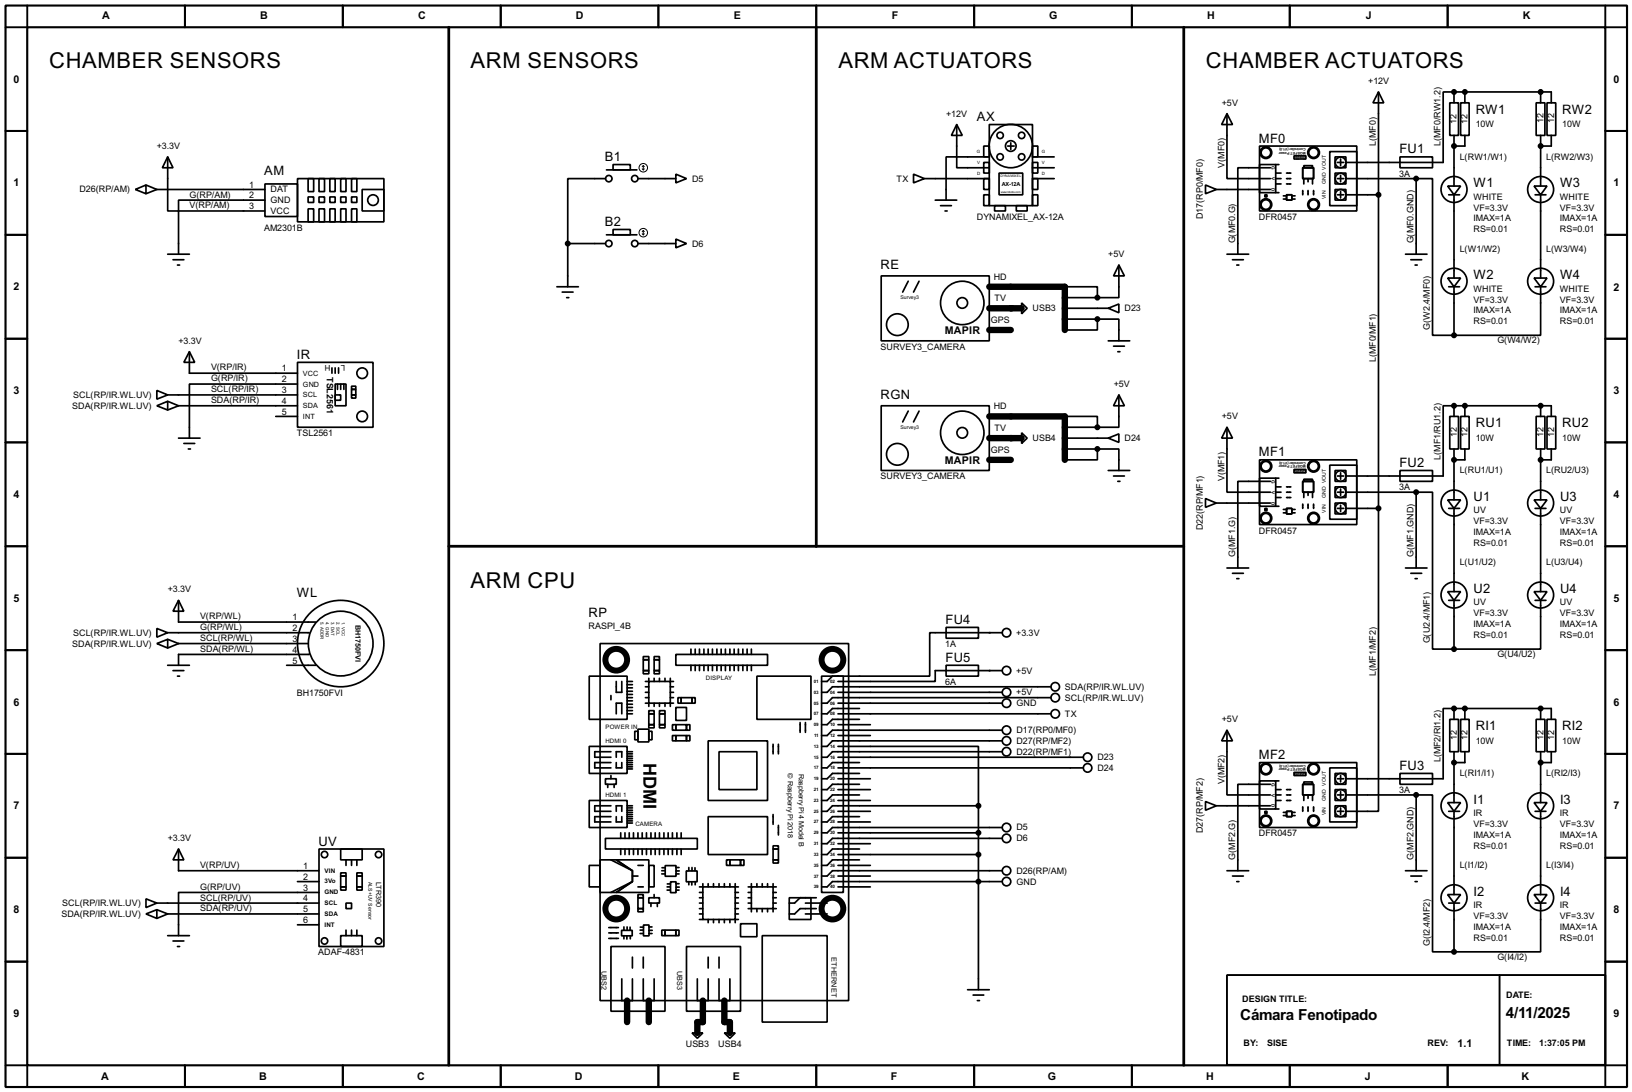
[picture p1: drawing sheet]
<svg xmlns="http://www.w3.org/2000/svg" width="383mm" height="256mm" viewBox="0 0 383 256" stroke-linecap="round" stroke-linejoin="round" font-family="sans-serif">
<path d="M1.3 1.3h381v254h-381zM6.4 6.4h370.8v243.8h-370.8z" fill="none" stroke="#000" stroke-width=".5"/>
<g fill="none" stroke="#000" stroke-width=".45">
<path d="M6.4 1.3v5.1h-5.1M43.5 1.3v5.1M80.6 1.3v5.1M117.7 1.3v5.1M154.7 1.3v5.1M191.8 1.3v5.1M228.9 1.3v5.1M266 1.3v5.1M303.1 1.3v5.1M340.2 1.3v5.1M377.2 1.3v5.1h5.1M1.3 30.8h5.1"/>
<path d="M377.2 30.8h5.1M1.3 55.2h5.1M377.2 55.2h5.1M1.3 79.6h5.1M377.2 79.6h5.1M1.3 103.9h5.1M377.2 103.9h5.1M1.3 128.3h5.1M377.2 128.3h5.1M1.3 152.7h5.1M377.2 152.7h5.1M1.3 177.1h5.1"/>
<path d="M377.2 177.1h5.1M1.3 201.5h5.1M377.2 201.5h5.1M1.3 225.9h5.1M288.3 229h88.9v21.1h-88.9zM352.4 229v21.1M377.2 225.9h5.1M1.3 250.2h5.1v5.1M43.5 250.2v5.1M80.6 250.2v5.1M117.7 250.2v5.1M154.7 250.2v5.1"/>
<path d="M191.8 250.2v5.1M228.9 250.2v5.1M266 250.2v5.1M303.1 250.2v5.1M340.2 250.2v5.1M382.3 250.2h-5.1v5.1"/>
</g>
<g fill="#000">
<circle cx="341.7" cy="34.3" r=".2"/>
<circle cx="341.7" cy="21.6" r=".2"/>
<circle cx="344.2" cy="21.6" r=".2"/>
<circle cx="362" cy="21.6" r=".2"/>
<circle cx="362" cy="34.3" r=".2"/>
<circle cx="237.5" cy="72.4" r=".75"/>
<circle cx="341.7" cy="95.3" r=".2"/>
<circle cx="344.2" cy="95.3" r=".2"/>
<circle cx="362" cy="95.3" r=".2"/>
<circle cx="237.5" cy="102.9" r=".75"/>
<circle cx="341.7" cy="108" r=".2"/>
<circle cx="362" cy="108" r=".2"/>
<circle cx="232.5" cy="157.5" r=".2"/>
<circle cx="232.5" cy="148.6" r=".2"/>
<circle cx="341.7" cy="166.4" r=".2"/>
<circle cx="341.7" cy="179.1" r=".2"/>
<circle cx="344.2" cy="166.4" r=".2"/>
<circle cx="362" cy="166.4" r=".2"/>
<circle cx="362" cy="179.1" r=".2"/>
</g>
<path d="M232.5 67.4h17.7v10.1M232.5 72.4h7.6M232.5 77.5h5M232.5 97.8h17.7v10.2M232.5 102.9h7.6M232.5 108h5M147.4 235v5.1M152.5 235v5.1M165.2 235v5.1h-1.3v2.5M170.2 235v5.1h1.3v2.5" fill="none" stroke="#000" stroke-width="1.5"/>
<g fill="none" stroke="#000" stroke-width=".4">
<path d="M39.4 36.9l1.3 2.5h-2.5zM39.4 36.9v12.7h22.9M142.5 39.9h7.2M144.1 38.7h4v1.2h-4zM224.8 29.3l1.3 2.5h-2.5zM224.8 29.3v10.1h7.7M231.2 34.3h1.3v2.6h-1.3zM231.2 38.2h1.3v2.5h-1.3zM232.5 29.3h10.1v19h-10.1zM232.5 36.9h-10.2v10.1M236.8 34.3h1.5M237.5 33.6v1.5"/>
<path d="M242.6 34.3h1.3v2.6h-1.3zM242.6 38.2h1.3v2.5h-1.3zM242.6 36.9h5.1M242.6 39.4h5.1M288.3 26.7l1.3 2.6h-2.5zM288.3 26.7v15.3h10.2M296 34.3h22.8v15.3h-22.8zM296 38.7h3.8v6.6h-3.8zM298.5 39.4h-7.6v20.3M299.8 38.7h.7M304.1 36.6h2.8v.8h-2.8zM306.1 39.4h2.6v2.6h-2.6z"/>
<path d="M306.4 38.9h2v.5h-2zM312.5 35.6h6.3v12.7h-6.3zM313.7 36.9h2.6v2.5h-2.6zM314.3 38.2h1.5M315 37.4v1.5M323.9 21.6l1.3 2.6h-2.6zM323.9 21.6v97.8M329 36.9h7.6v2.5h-7.6zM340.7 24.2h2v7.6h-2zM341.7 21.6h-2.6v16.6h-22.8M341.7 21.6v2.6M341.7 31.8v11.9"/>
<path d="M341.7 21.6h22.8v2.6M343.2 24.2h2v7.6h-2zM344.2 31.8v2.5h-2.5M344.2 21.6v2.6M361 24.2h2v7.6h-2zM362 21.6v2.6M362 31.8v11.9M363.5 24.2h2.1v7.6h-2.1zM364.5 31.8v2.5h-2.5M31.8 44.5l2.5-1v2zM34.3 43.5l2.6 1M36.9 44.5h25.4"/>
<path d="M36.9 44.5l-2.6 1M39.4 59.7h5.1M62.3 43.2h7.6v7.7h-7.6zM62.3 47h-20.3v12.7M69.9 42h20.3v10.1h-20.3zM72.4 46.3h1.3v1.3h-1.3zM72.4 49.1h1.3v3h-1.3zM72.4 42h1.3v3h-1.3zM75 46.3h1.3v1.3h-1.3zM75 49.1h1.3v3h-1.3zM75 42h1.3v3h-1.3zM77.5 46.3h1.3v1.3h-1.3z"/>
<path d="M77.5 49.1h1.3v3h-1.3zM77.5 42h1.3v3h-1.3zM80.1 46.3h1.2v1.3h-1.2zM80.1 49.1h1.2v3h-1.2zM80.1 42h1.2v3h-1.2zM82.6 46.3h1.3v1.3h-1.3zM82.6 49.1h1.3v3h-1.3zM82.6 42h1.3v3h-1.3zM85.1 44.5h5.1v5.1h-5.1zM133.4 57.2h8.9M133.4 57.2v10.2M142.3 42h-8.9v15.2"/>
<path d="M142.5 55.2h7.2M144.1 53.9h4v1.3h-4zM149.9 42h8.9M149.9 57.2h8.9M158.8 40.9l2.5 1.1-2.5 1zM158.8 56.2l2.5 1-2.5 1zM214.7 40.9l2.5 1.1-2.5 1zM217.2 42h15.3M219.8 47h5M221 48.3h2.6M222.1 49.6h.5M231.2 42h1.3v2.5h-1.3z"/>
<path d="M231.2 45.8h1.3v2.5h-1.3zM233.7 48.3h2.6v1.3h-2.6zM234.8 40.7h5.5v5.1h-5.5zM238.8 48.3h2.6v1.3h-2.6zM242.6 42h1.3v2.5h-1.3zM242.6 45.8h1.3v2.5h-1.3zM242.6 42h5.1M283.3 43.5l2.5 1-2.5 1zM285.8 44.5h12.7M288.3 59.7h5.1M297.2 45.8h.5v.5h-.5zM299.8 42h1.2"/>
<path d="M299.8 40.7h1.2M299.8 43.2h1.2M299.8 45.3h.7M301.6 46h.7M301.6 46.8h.7M302.3 45.8h1.3v1.2h-1.3zM302.3 42h1M302.3 40.7h1M302.3 43.2h1M303.6 46h.7M303.6 46.8h.7M306.1 44.8v1"/>
<path d="M306.4 42v1.2M307.4 42v.7M307.4 44.8v1M308.4 42v1.2M308.7 44.8v1M313.7 40.7h2.6v2.5h-2.6zM313.7 44.5h2.6v2.5h-2.6zM314.3 42h1.5M314.3 45.8h1.5M315 41.2v1.5M315 45v1.5M316.3 42h16.5"/>
<path d="M316.3 45.8h7.6M330.3 59.7h5M332.8 42h3.8v36.8h5.1M332.8 42v17.7M340.2 43.7h3l-1.5 2.1zM340.4 45.8h2.6M341.7 45.8v19.5M360.5 43.7h3l-1.5 2.1zM360.7 45.8h2.6M362 45.8v19.5M40.7 61h2.5M41.7 62.3h.5"/>
<path d="M130.9 67.4h5M132.1 68.6h2.6M133.2 69.9h.5M207.1 64.8h25.4v15.3h-25.4zM213.4 66.1l-1.3 2.5M216 66.1l-1.3 2.5M240.1 71.2l1.3 1.2-1.3 1.3zM250.2 67.4h7.7v2.5M250.2 72.4h10.2M250.2 75h7.7M250.2 69.9h7.7M257.9 75v2.5h-7.7"/>
<path d="M257.9 75h5v5.1M260.4 72.4l2.5-1v2.1zM262.9 62.3l1.3 2.5h-2.5zM262.9 62.3v7.6h-5M289.6 61h2.6M290.6 62.3h.5M331.5 61h2.6M332.5 62.3h.5M340.2 65.3h3l-1.5 2.1zM340.4 67.4h2.6M341.7 67.4v11.4M360.5 65.3h3l-1.5 2.1z"/>
<path d="M360.7 67.4h2.6M362 67.4v11.4h-20.3M36.9 95.3l2.5-1v2zM36.9 91.7l2.5 1.1-2.5 1zM39.4 92.8h30.5M39.4 94.3l2.6 1M42 95.3h27.9M42 95.3l-2.6 1M44.5 82.6l1.3 2.5h-2.6zM44.5 82.6v5.1h25.4M64.8 97.8h5.1M69.9 85.1h17.8v15.3h-17.8z"/>
<path d="M69.9 90.2h-25.4v12.7M78 86.4v1.3M78.8 90.2h2.5v5.1h-2.5zM78.8 92.8h1.3v1.2h-1.3zM78.8 86.4v1.3M79.3 90.2v1.3M79.6 86.4v1.3M80.1 90.2v1.3M80.8 90.2v1.3M82.6 92.8h1v.7h-1zM82.6 90.7h1v.8h-1zM82.6 91.5h1v1.3h-1z"/>
<path d="M207.1 95.3h25.4v15.2h-25.4zM213.4 96.6l-1.3 2.5M216 96.6l-1.3 2.5M250.2 97.8h7.7v2.6M260.4 80.1h5.1M261.7 81.3h2.5M262.7 82.6h.5M262.9 92.8l1.3 2.5h-2.5zM262.9 92.8v7.6h-5M340.7 97.8h2v7.7h-2zM341.7 95.3h-2.6v16.5h-22.8M341.7 95.3v2.5"/>
<path d="M341.7 95.3h22.8v2.5M343.2 97.8h2v7.7h-2zM344.2 95.3v2.5M361 97.8h2v7.7h-2zM362 95.3v2.5M363.5 97.8h2.1v7.7h-2.1zM42 102.9h5M43.2 104.2h2.6M44.3 105.5h.5M240.1 101.7l1.3 1.2-1.3 1.3zM250.2 105.5h7.7M250.2 100.4h7.7"/>
<path d="M250.2 102.9h10.2M257.9 105.5v2.5h-7.7M257.9 105.5h5v5M260.4 102.9l2.5-1v2zM260.4 110.5h5.1M261.7 111.8h2.5M262.7 113.1h.5M283.3 117.1l2.5 1.1-2.5 1zM285.8 118.2h12.7M288.3 100.4l1.3 2.5h-2.5zM288.3 100.4v15.2h10.2M296 108h22.8v15.2h-22.8z"/>
<path d="M296 112.3h3.8v6.6h-3.8zM297.2 119.4h.5v.5h-.5zM298.5 113.1h-7.6v20.3M299.8 115.6h1.2M299.8 114.4h1.2M299.8 116.9h1.2M299.8 112.3h.7M299.8 118.9h.7M301.6 119.7h.7M302.3 119.4h1.3v1.3h-1.3zM302.3 115.6h1M302.3 114.4h1"/>
<path d="M302.3 116.9h1M303.6 119.7h.7M304.1 110.3h2.8v.8h-2.8zM306.1 113.1h2.6v2.5h-2.6zM306.1 118.4v1M306.4 112.6h2v.5h-2zM306.4 115.6v1.3M307.4 115.6v.8M307.4 118.4v1M308.4 115.6v1.3M308.7 118.4v1M312.5 109.3h6.3v12.7h-6.3z"/>
<path d="M313.7 114.4h2.6v2.5h-2.6zM313.7 118.2h2.6v2.5h-2.6zM313.7 110.5h2.6v2.6h-2.6zM314.3 115.6h1.5M314.3 111.8h1.5M314.3 119.4h1.5M315 111.1v1.5M315 114.9v1.5M315 118.7v1.5M316.3 115.6h16.5M316.3 119.4h7.6M323.9 119.4v71.2h-7.6"/>
<path d="M329 110.5h7.6v2.6h-7.6zM332.8 115.6h3.8v36.9h5.1M332.8 115.6v17.8M340.2 117.4h3l-1.5 2zM340.4 119.4h2.6M341.7 105.5v11.9M341.7 119.4v19.6M344.2 105.5v2.5h-2.5M360.5 117.4h3l-1.5 2zM360.7 119.4h2.6M362 105.5v11.9M362 119.4v19.6"/>
<path d="M364.5 105.5v2.5h-2.5M288.3 133.4h5.1M289.6 134.7h2.6M290.6 135.9h.5M301.6 120.5h.7M303.6 120.5h.7M330.3 133.4h5M331.5 134.7h2.6M332.5 135.9h.5M340.2 139h3l-1.5 2zM360.5 139h3l-1.5 2zM36.9 151.2l2.5-1v2z"/>
<path d="M36.9 147.6l2.5 1-2.5 1.1zM39.4 148.6h33.3M39.4 156.3h5.1M39.4 150.2l2.6 1M40.7 157.5h2.5M41.7 158.8h.5M42 141l1.2 2.6h-2.5zM42 151.2h30.4M42 141v5.1h32.2M42 151.2l-2.6 1M67.4 156.3h6.8M72.7 153.7h-30.7v2.6"/>
<path d="M138.5 158.8h8.9v10.2h-8.9zM141 151.2h58.4v83.8h-58.4zM151.2 155h1.3v2.5h-1.3zM151.2 154.2h1.3v.8h-1.3zM151.2 157.5h1.3v.8h-1.3zM152.5 159.3v.8h-.8M153.7 155h1.3v2.5h-1.3zM153.7 154.2h1.3v.8h-1.3zM153.7 157.5h1.3v.8h-1.3zM153.7 159.3v.8M155 159.3v.8M156.3 159.3v.8"/>
<path d="M157.5 159.3v.8h.8M158.8 153.7h21.6v2.6h-21.6zM162.4 152.5v1.2M162.4 156.3v1.2M163.4 152.5v1.2M163.4 156.3v1.2M164.4 152.5v1.2M164.4 156.3v1.2M165.4 152.5v1.2M165.4 156.3v1.2M166.4 152.5v1.2M166.4 156.3v1.2"/>
<path d="M167.4 152.5v1.2M167.4 156.3v1.2M168.5 152.5v1.2M168.5 156.3v1.2M169.5 152.5v1.2M169.5 156.3v1.2M170.5 152.5v1.2M170.5 156.3v1.2M171.5 152.5v1.2M171.5 156.3v1.2M172.5 152.5v1.2M172.5 156.3v1.2"/>
<path d="M173.5 152.5v1.2M173.5 156.3v1.2M174.6 152.5v1.2M174.6 156.3v1.2M175.6 152.5v1.2M175.6 156.3v1.2M176.6 152.5v1.2M176.6 156.3v1.2M177.9 158.8h12.7v10.2h-12.7zM193.1 158.8h5.1v50.8h-5.1zM222.3 147.4h7.6v2.5h-7.6zM222.3 156.3h7.6v2.5h-7.6z"/>
<path d="M235.5 148.6h-17v10.2h-22.9l-1.2 1.3h-1.3M235.5 157.5h-15.7v2.6h-22.9M340.4 141h2.6M341.7 141v11.5M360.7 141h2.6M362 141v11.5h-20.3M138.5 175.3h8.9v6.4h-8.9zM143.6 176.6h-3.8v1.3h3.8M143.6 179.1h-3.8v1.3h3.8M143.6 163.4v1M144.8 179.1v1.3h1.3v-1.3M144.8 177.9v-1.3h1.3v1.3"/>
<path d="M144.8 160.1v2.5h1.3v-2.5M144.8 167.7v-2.5h1.3v2.5M147.4 163.9h1.2M147.4 176.6h1.2M147.4 167.7h1.2M147.4 179.1h1.2M147.4 160.1h1.2M147.4 160.8h1.2M147.4 161.6h1.2M147.4 162.4h1.2M147.4 163.1h1.2M147.4 164.6h1.2"/>
<path d="M147.4 165.4h1.2M147.4 166.2h1.2M147.4 166.9h1.2M147.4 177.1h1.2M147.4 177.6h1.2M147.4 178.1h1.2M147.4 178.6h1.2M147.4 179.6h1.2M149.2 171.8h.7v2h-.7zM149.9 171.3h2.6v3h-2.6zM151.7 163.9h.8M151.7 161.3h.8"/>
<path d="M151.7 162.6h.8M151.7 165.2h.8v.7M152.5 171.8h.7v2h-.7zM152.5 160.1h5v5.1h-5zM152.5 167.7h1.2v2.5h-1.2zM152.5 166.9h1.2v.8h-1.2zM152.5 170.2h1.2v.8h-1.2zM153.7 165.2v.7M155 167.7h1.3v2.5h-1.3zM155 166.9h1.3v.8h-1.3zM155 170.2h1.3v.8h-1.3zM155 165.2v.7"/>
<path d="M156.3 165.2v.7M157.5 163.9h.8M157.5 161.3h.8M157.5 162.6h.8M158 170.2h.8v1.3h-.8zM158 172.8h.8v1.2h-.8zM158.3 165.2h-.8v.7M158.8 166.2h2.5v3h-2.5zM158.8 170.2h2.5v1.3h-2.5zM158.8 172.8h2.5v1.2h-2.5zM159.3 163.9h.8v1.3h-.8zM160.1 163.9h2.5v1.3h-2.5z"/>
<path d="M161.3 170.2h.8v1.3h-.8zM161.3 172.8h.8v1.2h-.8zM162.6 163.9h.8v1.3h-.8zM166.4 174h14v14h-14zM169 176.6h8.9v8.9h-8.9zM181.7 174.8v2.3M182.9 174.8v2.3M188 169.7v2.3M189.3 169.7v2.3M196.9 175.3h33v14M196.9 177.9h57.7M196.9 167.7h50"/>
<path d="M196.9 162.6h38.6M196.9 165.2h38.6M196.9 170.2h7.6M196.9 172.8h7.6M202 179.1h-6.4l-1.2 1.3h-1.3M202 166.4h-6.4l-1.2 1.3h-1.3M202 169h-6.4l-1.2 1.2h-1.3M235.5 176.6h-39.9l-1.2 1.3h-1.3M235.5 171.5h-39.9l-1.2 1.3h-1.3M235.5 174h-39.9l-1.2 1.3h-1.3M246.9 163.9h-51.3l-1.2 1.3h-1.3M246.9 161.3h-51.3l-1.2 1.3h-1.3"/>
<path d="M288.3 171.5l1.3 2.5h-2.5zM288.3 171.5v15.2h10.2M296 179.1h22.8v15.3h-22.8zM340.7 169h2v7.6h-2zM341.7 166.4h-2.6v16.5h-22.8M341.7 166.4v2.6M341.7 176.6v11.9M341.7 166.4h22.8v2.6M343.2 169h2v7.6h-2zM344.2 176.6v2.5h-2.5M344.2 166.4v2.6M361 169h2v7.6h-2z"/>
<path d="M362 166.4v2.6M362 176.6v11.9M363.5 169h2.1v7.6h-2.1zM364.5 176.6v2.5h-2.5M42 199.4l1.2 2.6h-2.5zM42 199.4v5.1h33M75 199.4h15.2v22.9h-15.2zM80.1 199.4h5v2.6h-5zM138.5 188h8.9v6.4h-8.9zM142.3 196.9h21.6v2.5h-21.6zM142.3 182.9h2.5v1.3h-2.5zM142.8 184.2v.8"/>
<path d="M143.6 189.3h-3.8v1.3h3.8M143.6 191.8h-3.8v1.3h3.8M143.6 182.2v.7M144.3 184.2v.8M144.8 190.6v-1.3h1.3v1.3M144.8 191.8v1.3h1.3v-1.3M145.9 195.6v1.3M145.9 199.4v1.3M146.9 195.6v1.3M146.9 199.4v1.3M147.4 189.3h1.2M147.4 191.8h1.2"/>
<path d="M147.4 180.1h1.2M147.4 180.6h1.2M147.4 189.8h1.2M147.4 190.3h1.2M147.4 190.8h1.2M147.4 191.3h1.2M147.4 192.3h1.2M147.4 192.8h1.2M147.4 193.3h1.2M147.9 195.6v1.3M147.9 199.4v1.3M148.9 195.6v1.3"/>
<path d="M148.9 199.4v1.3M149.9 195.6v1.3M149.9 199.4v1.3M150.9 195.6v1.3M150.9 199.4v1.3M151.9 195.6v1.3M151.9 199.4v1.3M153 195.6v1.3M153 199.4v1.3M154 195.6v1.3M154 199.4v1.3M155 195.6v1.3"/>
<path d="M155 199.4v1.3M156 195.6v1.3M156 199.4v1.3M157 195.6v1.3M157 199.4v1.3M158 195.6v1.3M158 199.4v1.3M159.1 195.6v1.3M159.1 199.4v1.3M160.1 195.6v1.3M160.1 199.4v1.3M166.4 191.8h14v8.9h-14z"/>
<path d="M181.7 199.4h1.2v2.6h-1.2zM181.7 198.7h1.2v.7h-1.2zM181.7 191.3v2.3M182.9 193.9v2.2M196.9 180.4h57.7M196.9 182.9h7.6M196.9 195.6h33M196.9 185.5h7.6M196.9 188h7.6M196.9 190.6h7.6M196.9 193.1h7.6M196.9 198.2h7.6"/>
<path d="M202 186.7h-6.4l-1.2 1.3h-1.3M202 181.7h-6.4l-1.2 1.2h-1.3M202 199.4h-6.4l-1.2 1.3h-1.3M202 184.2h-6.4l-1.2 1.3h-1.3M202 191.8h-6.4l-1.2 1.3h-1.3M229.9 189.3v43.2M229.9 189.3h-34.3l-1.2 1.3h-1.3M235.5 194.4h-39.9l-1.2 1.2h-1.3M235.5 196.9h-39.9l-1.2 1.3h-1.3M283.3 188.3l2.5 1-2.5 1zM285.8 189.3h12.7M296 183.4h3.8v6.6h-3.8z"/>
<path d="M297.2 190.6h.5v.5h-.5zM298.5 184.2h-7.6v20.3M299.8 186.7h1.2M299.8 185.5h1.2M299.8 188h1.2M299.8 183.4h.7M299.8 190h.7M301.6 190.8h.7M301.6 191.6h.7M302.3 190.6h1.3v1.2h-1.3zM302.3 186.7h1M302.3 185.5h1"/>
<path d="M302.3 188h1M303.6 190.8h.7M303.6 191.6h.7M304.1 181.4h2.8v.8h-2.8zM306.1 184.2h2.6v2.5h-2.6zM306.1 189.5v1.1M306.4 183.7h2v.5h-2zM306.4 186.7v1.3M307.4 186.7v.8M307.4 189.5v1.1M308.4 186.7v1.3M308.7 189.5v1.1"/>
<path d="M312.5 180.4h6.3v12.7h-6.3zM313.7 185.5h2.6v2.5h-2.6zM313.7 189.3h2.6v2.5h-2.6zM313.7 181.7h2.6v2.5h-2.6zM314.3 186.7h1.5M314.3 182.9h1.5M314.3 190.6h1.5M315 182.2v1.5M315 186v1.5M315 189.8v1.5M316.3 186.7h16.5M329 181.7h7.6v2.5h-7.6z"/>
<path d="M332.8 186.7h3.8v36.9h5.1M332.8 186.7v17.8M340.2 188.5h3l-1.5 2.1zM340.4 190.6h2.6M341.7 190.6v19.5M360.5 188.5h3l-1.5 2.1zM360.7 190.6h2.6M362 190.6v19.5M34.3 214.7l2.6-1v2zM34.3 211.1l2.6 1-2.6 1.1zM36.9 212.1h38.1M36.9 213.7l2.5 1"/>
<path d="M39.4 214.7h35.6M39.4 219.8h5.1M39.4 214.7l-2.5 1M69.9 207.1h5.1M69.9 217.2h5.1M75 209.6h-33v10.2M80.1 205.8h1.2v2.5h-1.2zM80.1 205h1.2v.8h-1.2zM80.1 208.3h1.2v.8h-1.2zM80.1 219.8h5v2.5h-5zM81.3 212.1h1.3v1.3h-1.3zM81.3 202v1.3"/>
<path d="M81.3 218.5v1.3M82.6 202v1.3M82.6 218.5v1.3M83.9 205.8h1.2v2.5h-1.2zM83.9 205h1.2v.8h-1.2zM83.9 208.3h1.2v.8h-1.2zM83.9 202v1.3M83.9 218.5v1.3M138.5 203.3h2.5v5h-2.5zM141 202h3.8l3.8 2.5v2.6l-3.8 2.5h-3.8zM143.1 217.9h2.2M143.1 219.1h2.2"/>
<path d="M143.6 202l5 2.5M144.8 202h7.7v7.6h-7.7l3.8-2.5v-2.6zM146.1 218.5h2.5v1.3h-2.5zM146.6 217.7v.8M146.6 219.8v.7M147.3 219.8v.8M147.4 217.7v.8M148.1 217.8v.7M148.1 219.8v.7M148.6 205.8h1.3M148.6 207.1l-5 2.5M149.9 210.9h1.3v2.5h-1.3z"/>
<path d="M149.9 213.4h1.3v.8h-1.3zM149.9 210.1h1.3v.8h-1.3zM149.9 203.3h1.3M149.9 208.3h1.3M150.4 218.5h.8M150.4 219.3h.8M150.5 217.8h.7M151.2 217.3h1.3v2.5h-1.3zM152.5 203.3h1.2v5h-1.2zM152.5 210.9h2.5v1.2h-2.5zM152.5 217.7h.7M152.5 219.3h.7"/>
<path d="M152.5 218.5h.8M153 212.1v.8M153.7 210.1v.8M154.5 212.1v.8M155.5 218.5h.8v1.3h-.8zM155.5 204.5h.8M155.5 205.3h.8M155.6 203.8h.7M156.3 218.5h2.5v1.3h-2.5zM156.3 203.3h2.6v2.5h-2.6zM156.8 208.3h.7M156.8 209.1h.7"/>
<path d="M156.8 207.6h.8M157.6 207.1h1.3v2.6h-1.3zM158.8 218.5h.8v1.3h-.8zM158.8 203.8h.8M158.8 205.3h.8M158.8 207.6h.8M158.8 209.1h.8M158.9 204.6h.7M158.9 208.4h.7M161.3 204.6h2.5v2.5h-2.5zM161.9 203.8v.7M161.9 207.1v.7"/>
<path d="M162.6 207.1v.8M162.6 203.8v.7M163.3 203.8v.8M163.4 207.1v.7M164.4 214.7h.8M164.4 212.1h.8M164.4 213.4h.8M164.4 210.9h.8M164.4 209.6h.8M164.4 216h.8M165.2 208.3h7.6v7.7h-7.6zM165.2 207.6v.7h-.8"/>
<path d="M166.4 207.6v.7M166.4 216v.7M167.7 207.6v.7M167.7 216v.7M169 207.6v.7M169 216v.7M170.2 207.6v.7M170.2 216v.7M170.7 202h.8v1.3h-.8zM171.5 202h2.5v1.3h-2.5zM171.5 207.6v.7M171.5 216v.7"/>
<path d="M172.8 214.7h.7M172.8 212.1h.7M172.8 213.4h.7M172.8 210.9h.7M172.8 207.6v.7h.7M172.8 209.6h.7M173.5 216h-.7v.7M174 217h3.9v3h-3.9zM174 202h.8v1.3h-.8zM175.8 212.1h.8M175.8 213.4h.8v.8M175.8 210.9h.8"/>
<path d="M175.8 209.6h.8M176.6 208.3h5.1v5.1h-5.1zM176.6 207.6v.7h-.8M177.9 207.6v.7M177.9 213.4v.8M179.1 219.8h15.3v20.3h-15.3zM179.1 207.6v.7M179.1 213.4v.8M180.4 207.6v.7M180.4 213.4v.8M181.7 202h1.2v.7h-1.2zM181.7 212.1h.7"/>
<path d="M181.7 210.9h.7M181.7 207.6v.7h.7M181.7 209.6h.7M182.4 213.4h-.7v.8M185.5 210.9h5.1v5.1h-5.1zM189.3 214.7h5.1M189.3 212.1h5.1M191.8 213.4h-3.8l-1.3 1.3h-1.2M191.8 210.9h-3.8l-1.3 1.2h-1.2M196.9 200.7h33M196.9 203.3h7.6M196.9 205.8h7.6"/>
<path d="M196.9 208.3h7.6M202 202h-6.4l-1.2 1.3h-1.3M235.5 204.5h-39.9l-1.2 1.3h-1.3M235.5 207.1h-39.9l-1.2 1.2h-1.3M288.3 204.5h5.1M289.6 205.8h2.6M290.6 207.1h.5M330.3 204.5h5M331.5 205.8h2.6M332.5 207.1h.5M340.2 210.1h3l-1.5 2zM340.4 212.1h2.6"/>
<path d="M341.7 212.1v11.5M360.5 210.1h3l-1.5 2zM360.7 212.1h2.6M362 212.1v11.5h-20.3M40.7 221h2.5M41.7 222.3h.5M143.1 220.4h2.2M143.6 222.3h12.7v15.2h-12.7zM146.1 229.9v5.1h2.5v-5.1M148.6 224.8v2.6M151.2 229.9v5.1h2.5v-5.1M151.2 224.8v2.6"/>
<path d="M161.3 222.3h12.7v15.2h-12.7zM163.9 229.9v5.1h2.5v-5.1M166.4 224.8v2.6M169 229.9v5.1h2.5v-5.1M169 224.8v2.6M227.4 232.5h5.1M228.7 233.7h2.5M229.7 235h.5M162.6 242.6h2.6l-1.3 1.3zM170.2 242.6h2.6l-1.3 1.3z"/>
<circle cx="235" cy="31.8" r=".75"/>
<circle cx="235" cy="36.9" r=".75"/>
<circle cx="237.5" cy="34.3" r="5.1"/>
<circle cx="237.5" cy="34.3" r="1.25"/>
<circle cx="240" cy="31.8" r=".75"/>
<circle cx="240" cy="36.9" r=".75"/>
<circle cx="315" cy="38.2" r="1.25"/>
<circle cx="87.6" cy="47" r="1.25"/>
<circle cx="143" cy="57.2" r=".75"/>
<circle cx="143" cy="42" r=".75"/>
<circle cx="149.1" cy="57.2" r=".75"/>
<circle cx="149.1" cy="42" r=".75"/>
<circle cx="315" cy="42" r="1.25"/>
<circle cx="315" cy="45.8" r="1.25"/>
<circle cx="341.6" cy="44.5" r="3.1"/>
<circle cx="362" cy="44.5" r="3.1"/>
<circle cx="210.8" cy="76.3" r="2.55"/>
<circle cx="226.1" cy="71.2" r="5.1"/>
<circle cx="226.1" cy="71.2" r="1.25"/>
<circle cx="341.6" cy="66.1" r="3.1"/>
<circle cx="362" cy="66.1" r="3.1"/>
<circle cx="85.1" cy="97.8" r="1.25"/>
<circle cx="85.1" cy="87.7" r="1.25"/>
<circle cx="210.8" cy="106.7" r="2.55"/>
<circle cx="226.1" cy="101.7" r="5.1"/>
<circle cx="226.1" cy="101.7" r="1.25"/>
<circle cx="315" cy="119.4" r="1.25"/>
<circle cx="315" cy="111.8" r="1.25"/>
<circle cx="315" cy="115.6" r="1.25"/>
<circle cx="341.6" cy="118.2" r="3.1"/>
<circle cx="362" cy="118.2" r="3.1"/>
<circle cx="341.6" cy="139.8" r="3.1"/>
<circle cx="362" cy="139.8" r="3.1"/>
<circle cx="80" cy="151.2" r="10.2"/>
<circle cx="80" cy="151.2" r="7.6"/>
<circle cx="236.5" cy="148.6" r="1"/>
<circle cx="236.5" cy="157.5" r="1"/>
<circle cx="236.5" cy="174" r="1"/>
<circle cx="236.5" cy="162.6" r="1"/>
<circle cx="236.5" cy="171.5" r="1"/>
<circle cx="236.5" cy="176.6" r="1"/>
<circle cx="236.5" cy="165.2" r="1"/>
<circle cx="247.9" cy="163.9" r="1"/>
<circle cx="247.9" cy="167.7" r="1"/>
<circle cx="247.9" cy="161.3" r="1"/>
<circle cx="255.5" cy="177.9" r="1"/>
<circle cx="236.5" cy="194.4" r="1"/>
<circle cx="236.5" cy="196.9" r="1"/>
<circle cx="255.5" cy="180.4" r="1"/>
<circle cx="315" cy="182.9" r="1.25"/>
<circle cx="315" cy="190.6" r="1.25"/>
<circle cx="315" cy="186.7" r="1.25"/>
<circle cx="341.6" cy="189.3" r="3.1"/>
<circle cx="362" cy="189.3" r="3.1"/>
<circle cx="76.2" cy="200.7" r=".75"/>
<circle cx="88.9" cy="200.7" r=".75"/>
<circle cx="236.5" cy="207.1" r="1"/>
<circle cx="236.5" cy="204.5" r="1"/>
<circle cx="341.6" cy="210.9" r="3.1"/>
<circle cx="362" cy="210.9" r="3.1"/>
<circle cx="76.2" cy="221" r=".75"/>
<circle cx="88.9" cy="221" r=".75"/>
</g>
<g fill="none" stroke="#000" stroke-width=".65">
<path d="M105.5 6.4v243.8M191.8 6.4v121.9M278.2 6.4v243.8M105.5 128.3h172.7"/>
<circle cx="297.4" cy="35.9" r="1.25"/>
<circle cx="308.6" cy="35.9" r="1.25"/>
<circle cx="297.4" cy="48.1" r="1.25"/>
<circle cx="308.6" cy="48.1" r="1.25"/>
<circle cx="297.4" cy="109.5" r="1.25"/>
<circle cx="308.6" cy="109.5" r="1.25"/>
<circle cx="297.4" cy="121.7" r="1.25"/>
<circle cx="308.6" cy="121.7" r="1.25"/>
<circle cx="297.4" cy="192.8" r="1.25"/>
<circle cx="297.4" cy="180.6" r="1.25"/>
<circle cx="308.6" cy="180.6" r="1.25"/>
<circle cx="308.6" cy="192.8" r="1.25"/>
</g>
<g fill="none" stroke="#000" stroke-width="1.4">
<circle cx="144.8" cy="155" r="2.55"/>
<circle cx="195.6" cy="155" r="2.55"/>
<circle cx="144.8" cy="213.4" r="2.55"/>
<circle cx="195.6" cy="213.4" r="2.55"/>
</g>
<g fill="#000" stroke="#000" stroke-width=".4">
<circle cx="341.6" cy="21.6" r=".5"/>
<circle cx="341.6" cy="34.3" r=".5"/>
<circle cx="344.2" cy="21.6" r=".5"/>
<circle cx="362" cy="21.6" r=".5"/>
<circle cx="362" cy="34.3" r=".5"/>
<circle cx="133.4" cy="57.2" r=".5"/>
<circle cx="323.9" cy="45.8" r=".5"/>
<circle cx="332.7" cy="42" r=".5"/>
<circle cx="257.8" cy="69.9" r=".5"/>
<circle cx="257.8" cy="75" r=".5"/>
<circle cx="341.6" cy="78.8" r=".5"/>
<circle cx="341.6" cy="95.3" r=".5"/>
<circle cx="344.2" cy="95.3" r=".5"/>
<circle cx="362" cy="95.3" r=".5"/>
<circle cx="257.8" cy="105.5" r=".5"/>
<circle cx="257.8" cy="100.4" r=".5"/>
<circle cx="323.9" cy="119.4" r=".5"/>
<circle cx="332.7" cy="115.6" r=".5"/>
<circle cx="341.6" cy="108" r=".5"/>
<circle cx="362" cy="108" r=".5"/>
<circle cx="341.6" cy="152.5" r=".5"/>
<circle cx="341.6" cy="166.4" r=".5"/>
<circle cx="341.6" cy="179.1" r=".5"/>
<circle cx="344.2" cy="166.4" r=".5"/>
<circle cx="362" cy="166.4" r=".5"/>
<circle cx="362" cy="179.1" r=".5"/>
<circle cx="229.9" cy="189.3" r=".5"/>
<circle cx="229.9" cy="195.6" r=".5"/>
<circle cx="332.7" cy="186.7" r=".5"/>
<circle cx="229.9" cy="207.1" r=".5"/>
<circle cx="229.9" cy="200.7" r=".5"/>
<circle cx="341.6" cy="223.6" r=".5"/>
</g>
<g fill="none" stroke="#000" stroke-width=".23">
<path d="M150.9 39.7l.3 .2M151.2 38.9v1M151.2 38.9l-.3 .3M151.2 38.9l.2 .3M151.4 39.7l-.2 .2M150.9 54.9l.3 .3M151.2 54.2v1M151.2 54.2l-.3 .2M151.2 54.2l.2 .2M151.4 54.9l-.2 .3"/>
<circle cx="151.1" cy="39.4" r="1"/>
<circle cx="151.1" cy="54.7" r="1"/>
</g>
<g font-size="5.8">
<text x="11.5" y="16.1">CHAMBER SENSORS</text>
<text x="110.6" y="16.1">ARM SENSORS</text>
<text x="197" y="16.1">ARM ACTUATORS</text>
<text x="283.3" y="16.1">CHAMBER ACTUATORS</text>
<text x="110.6" y="138">ARM CPU</text>
</g>
<text font-size="4.8" x="151.2" y="179.2" transform="rotate(90 151.2 179.2)">HDMI</text>
<g font-size="4">
<text x="291.4" y="239.6">Cámara Fenotipado</text>
<text x="353.9" y="239.2">4/11/2025</text>
</g>
<g font-size="3.4">
<text x="229.6" y="28.5">AX</text>
<text x="346.8" y="26.7">RW1</text>
<text x="367.1" y="26.7">RW2</text>
<text x="295.8" y="33.5">MF0</text>
<text x="62.1" y="41.2">AM</text>
<text x="142.1" y="37.8">B1</text>
<text x="328.8" y="36">FU1</text>
<text x="346.3" y="44">W1</text>
<text x="366.6" y="44">W3</text>
<text x="142.1" y="53">B2</text>
<text x="206.9" y="63.1">RE</text>
<text x="346.3" y="65.6">W2</text>
<text x="366.6" y="65.6">W4</text>
<text x="69.8" y="84.3">IR</text>
<text x="206.9" y="93.6">RGN</text>
<text x="346.8" y="100.4">RU1</text>
<text x="367.1" y="100.4">RU2</text>
<text x="295.8" y="107.2">MF1</text>
<text x="328.8" y="109.7">FU2</text>
<text x="346.3" y="117.7">U1</text>
<text x="366.6" y="117.7">U3</text>
<text x="69.8" y="140.2">WL</text>
<text x="346.3" y="139.3">U2</text>
<text x="366.6" y="139.3">U4</text>
<text x="138.3" y="144.8">RP</text>
<text x="222.2" y="146.6">FU4</text>
<text x="222.2" y="155.5">FU5</text>
<text x="346.8" y="171.5">RI1</text>
<text x="367.1" y="171.5">RI2</text>
<text x="295.8" y="178.3">MF2</text>
<text x="328.8" y="180.9">FU3</text>
<text x="346.3" y="188.7">I1</text>
<text x="366.6" y="188.7">I3</text>
<text x="74.8" y="198.6">UV</text>
<text x="346.3" y="210.4">I2</text>
<text x="366.6" y="210.4">I4</text>
</g>
<g font-size="2.8">
<text x="24" y="4.5">A</text>
<text x="61.1" y="4.5">B</text>
<text x="98.2" y="4.5">C</text>
<text x="135.3" y="4.5">D</text>
<text x="172.4" y="4.5">E</text>
<text x="209.6" y="4.5">F</text>
<text x="246.5" y="4.5">G</text>
<text x="283.6" y="4.5">H</text>
<text x="320.9" y="4.5">J</text>
<text x="357.8" y="4.5">K</text>
<text x="3.2" y="19.4">0</text>
<text x="379.1" y="19.4">0</text>
<text x="3.2" y="43.8">1</text>
<text x="379.1" y="43.8">1</text>
<text x="3.2" y="68.2">2</text>
<text x="379.1" y="68.4">2</text>
<text x="222" y="78.5">MAPIR</text>
<text x="3.2" y="92.6">3</text>
<text x="379.1" y="92.6">3</text>
<text x="222" y="109">MAPIR</text>
<text x="3.2" y="117">4</text>
<text x="379.1" y="117">4</text>
<text x="3.2" y="141.4">5</text>
<text x="379.1" y="141.4">5</text>
<text x="3.2" y="165.8">6</text>
<text x="379.1" y="165.8">6</text>
<text x="3.2" y="190.1">7</text>
<text x="379.1" y="190.1">7</text>
<text x="3.2" y="214.5">8</text>
<text x="379.1" y="214.5">8</text>
<text x="3.2" y="238.9">9</text>
<text x="379.1" y="238.9">9</text>
<text x="342.5" y="245.9">1.1</text>
<text x="23.8" y="253.6">A</text>
<text x="60.9" y="253.6">B</text>
<text x="98" y="253.6">C</text>
<text x="135" y="253.6">D</text>
<text x="172.2" y="253.6">E</text>
<text x="209.3" y="253.6">F</text>
<text x="246.2" y="253.6">G</text>
<text x="283.4" y="253.6">H</text>
<text x="320.7" y="253.6">J</text>
<text x="357.5" y="253.6">K</text>
</g>
<g font-size="2.4">
<text x="321.5" y="19.8">+12V</text>
<text x="222.3" y="27.4">+12V</text>
<text x="287.1" y="24.8">+5V</text>
<text x="342.3" y="29.1" transform="rotate(-90 342.3 29.1)">12</text>
<text x="344.8" y="29" transform="rotate(-90 344.8 29)">12</text>
<text x="346.8" y="29.9">10W</text>
<text x="362.7" y="28.9" transform="rotate(-90 362.7 28.9)">12</text>
<text x="365.2" y="28.9" transform="rotate(-90 365.2 28.9)">12</text>
<text x="367.1" y="29.9">10W</text>
<text x="36.9" y="35">+3.3V</text>
<text x="323.3" y="34.3" transform="rotate(-90 323.3 34.3)">L(MF0)</text>
<text x="338.5" y="34.3" transform="rotate(-90 338.5 34.3)">L(MF0/RW1.2)</text>
<text x="287.7" y="39.4" transform="rotate(-90 287.7 39.4)">V(MF0)</text>
<text x="328.8" y="41.5">3A</text>
<text x="343" y="37.5">L(RW1/W1)</text>
<text x="363.3" y="37.5">L(RW2/W3)</text>
<text x="18.7" y="45.2">D26(RP/AM)</text>
<text x="44.5" y="46.4">G(RP/AM)</text>
<text x="58.6" y="44.1">1</text>
<text x="58.6" y="46.6">2</text>
<text x="63.6" y="45.1">DAT</text>
<text x="63.6" y="47.6">GND</text>
<text x="162.6" y="42.7">D5</text>
<text x="210.7" y="42.7">TX</text>
<text x="346.2" y="46.9">WHITE</text>
<text x="366.5" y="46.9">WHITE</text>
<text x="44.5" y="48.9">V(RP/AM)</text>
<text x="58.6" y="49.2">3</text>
<text x="63.6" y="50.2">VCC</text>
<text x="229.5" y="51.6">DYNAMIXEL_AX-12A</text>
<text x="282.7" y="51.5" transform="rotate(-90 282.7 51.5)">D17(RP0/MF0)</text>
<text x="295.8" y="51.6">DFR0457</text>
<text x="346.2" y="49.5">VF=3.3V</text>
<text x="346.2" y="52">IMAX=1A</text>
<text x="366.5" y="49.5">VF=3.3V</text>
<text x="366.5" y="52">IMAX=1A</text>
<text x="62.1" y="54.2">AM2301B</text>
<text x="162.6" y="57.9">D6</text>
<text x="290.2" y="57.2" transform="rotate(-90 290.2 57.2)">G(MF0.G)</text>
<text x="332.2" y="57.2" transform="rotate(-90 332.2 57.2)">G(MF0.GND)</text>
<text x="343" y="59.1">L(W1/W2)</text>
<text x="346.2" y="54.6">RS=0.01</text>
<text x="363.3" y="59.1">L(W3/W4)</text>
<text x="366.5" y="54.6">RS=0.01</text>
<text x="233.5" y="65.6">HD</text>
<text x="260.4" y="60.4">+5V</text>
<text x="233.7" y="70.8">TV</text>
<text x="346.2" y="68.5">WHITE</text>
<text x="346.2" y="71.1">VF=3.3V</text>
<text x="366.5" y="68.5">WHITE</text>
<text x="366.5" y="71.1">VF=3.3V</text>
<text x="232.8" y="75.8">GPS</text>
<text x="242.6" y="73.1">USB3</text>
<text x="264.2" y="73.1">D23</text>
<text x="336" y="77.5" transform="rotate(-90 336 77.5)">G(W2.4/MF0)</text>
<text x="346.2" y="73.6">IMAX=1A</text>
<text x="346.2" y="76.2">RS=0.01</text>
<text x="366.5" y="73.6">IMAX=1A</text>
<text x="366.5" y="76.2">RS=0.01</text>
<text x="42" y="80.8">+3.3V</text>
<text x="206.9" y="82.2">SURVEY3_CAMERA</text>
<text x="351.8" y="80.7">G(W4/W2)</text>
<text x="49.6" y="87">V(RP/IR)</text>
<text x="49.6" y="89.6">G(RP/IR)</text>
<text x="66.2" y="87.3">1</text>
<text x="66.2" y="89.8">2</text>
<text x="76.8" y="88.5" transform="rotate(90 76.8 88.5)">TSL2561</text>
<text x="323.3" y="85.1" transform="rotate(-90 323.3 85.1)">L(MF0/MF1)</text>
<text x="17.2" y="93.5">SCL(RP/IR.WL.UV)</text>
<text x="49.6" y="92.1">SCL(RP/IR)</text>
<text x="49.6" y="94.7">SDA(RP/IR)</text>
<text x="66.2" y="92.4">3</text>
<text x="66.2" y="94.9">4</text>
<text x="261.7" y="90.9">+5V</text>
<text x="17" y="96">SDA(RP/IR.WL.UV)</text>
<text x="66.2" y="97.4">5</text>
<text x="233.5" y="96.2">HD</text>
<text x="233.7" y="101.2">TV</text>
<text x="287.1" y="98.5">+5V</text>
<text x="69.7" y="102.5">TSL2561</text>
<text x="232.8" y="106.3">GPS</text>
<text x="242.6" y="103.6">USB4</text>
<text x="264.2" y="103.6">D24</text>
<text x="338.5" y="108" transform="rotate(-90 338.5 108)">L(MF1/RU1.2)</text>
<text x="342.3" y="102.6" transform="rotate(-90 342.3 102.6)">12</text>
<text x="344.9" y="102.6" transform="rotate(-90 344.9 102.6)">12</text>
<text x="346.8" y="103.6">10W</text>
<text x="362.7" y="102.6" transform="rotate(-90 362.7 102.6)">12</text>
<text x="365.2" y="102.6" transform="rotate(-90 365.2 102.6)">12</text>
<text x="367.1" y="103.6">10W</text>
<text x="206.9" y="112.6">SURVEY3_CAMERA</text>
<text x="287.7" y="113" transform="rotate(-90 287.7 113)">V(MF1)</text>
<text x="343" y="111.2">L(RU1/U1)</text>
<text x="363.3" y="111.2">L(RU2/U3)</text>
<text x="328.8" y="115.2">3A</text>
<text x="282.7" y="124.6" transform="rotate(-90 282.7 124.6)">D22(RP/MF1)</text>
<text x="295.8" y="125.3">DFR0457</text>
<text x="346.2" y="120.6">UV</text>
<text x="346.2" y="123.2">VF=3.3V</text>
<text x="346.2" y="125.7">IMAX=1A</text>
<text x="366.5" y="120.6">UV</text>
<text x="366.5" y="123.2">VF=3.3V</text>
<text x="366.5" y="125.7">IMAX=1A</text>
<text x="290.2" y="130.8" transform="rotate(-90 290.2 130.8)">G(MF1.G)</text>
<text x="332.2" y="130.8" transform="rotate(-90 332.2 130.8)">G(MF1.GND)</text>
<text x="346.2" y="128.2">RS=0.01</text>
<text x="366.5" y="128.2">RS=0.01</text>
<text x="343" y="132.8">L(U1/U2)</text>
<text x="363.3" y="132.8">L(U3/U4)</text>
<text x="39.4" y="139.2">+3.3V</text>
<text x="346.2" y="142.2">UV</text>
<text x="366.5" y="142.2">UV</text>
<text x="17.2" y="149.3">SCL(RP/IR.WL.UV)</text>
<text x="47" y="145.5">V(RP/WL)</text>
<text x="47" y="148">G(RP/WL)</text>
<text x="68.8" y="148.2">2</text>
<text x="68.8" y="145.7">1</text>
<text x="138.3" y="147.8">RASPI_4B</text>
<text x="238.8" y="149.3">+3.3V</text>
<text x="346.2" y="144.8">VF=3.3V</text>
<text x="346.2" y="147.3">IMAX=1A</text>
<text x="346.2" y="149.8">RS=0.01</text>
<text x="366.5" y="144.8">VF=3.3V</text>
<text x="366.5" y="147.3">IMAX=1A</text>
<text x="366.5" y="149.8">RS=0.01</text>
<text x="17" y="151.9">SDA(RP/IR.WL.UV)</text>
<text x="47" y="150.5">SCL(RP/WL)</text>
<text x="47" y="153.1">SDA(RP/WL)</text>
<text x="68.8" y="150.8">3</text>
<text x="68.8" y="153.3">4</text>
<text x="68.8" y="155.9">5</text>
<text x="222.1" y="152">1A</text>
<text x="336" y="151.1" transform="rotate(-90 336 151.1)">G(U2.4/MF1)</text>
<text x="351.8" y="154.4">G(U4/U2)</text>
<text x="222.1" y="160.9">6A</text>
<text x="238.8" y="158.2">+5V</text>
<text x="323.3" y="158.8" transform="rotate(-90 323.3 158.8)">L(MF1/MF2)</text>
<text x="69.7" y="163.4">BH1750FVI</text>
<text x="238.8" y="163.3">+5V</text>
<text x="238.8" y="165.9">GND</text>
<text x="250.2" y="164.6">SCL(RP/IR.WL.UV)</text>
<text x="250.2" y="162">SDA(RP/IR.WL.UV)</text>
<text x="238.8" y="172.2">D17(RP0/MF0)</text>
<text x="250.2" y="168.4">TX</text>
<text x="287.1" y="169.7">+5V</text>
<text x="342.3" y="173.7" transform="rotate(-90 342.3 173.7)">12</text>
<text x="344.9" y="173.7" transform="rotate(-90 344.9 173.7)">12</text>
<text x="362.7" y="173.7" transform="rotate(-90 362.7 173.7)">12</text>
<text x="365.2" y="173.7" transform="rotate(-90 365.2 173.7)">12</text>
<text x="238.8" y="177.3">D22(RP/MF1)</text>
<text x="238.8" y="174.7">D27(RP/MF2)</text>
<text x="257.9" y="178.6">D23</text>
<text x="338.5" y="179.1" transform="rotate(-90 338.5 179.1)">L(MF2/RI1.2)</text>
<text x="346.8" y="174.7">10W</text>
<text x="367.1" y="174.7">10W</text>
<text x="257.9" y="181.1">D24</text>
<text x="287.7" y="184.2" transform="rotate(-90 287.7 184.2)">V(MF2)</text>
<text x="343" y="182.3">L(RI1/I1)</text>
<text x="363.3" y="182.3">L(RI2/I3)</text>
<text x="328.8" y="186.3">3A</text>
<text x="346.2" y="191.7">IR</text>
<text x="366.5" y="191.7">IR</text>
<text x="39.4" y="197.6">+3.3V</text>
<text x="238.8" y="195.1">D5</text>
<text x="238.8" y="197.6">D6</text>
<text x="282.7" y="195.7" transform="rotate(-90 282.7 195.7)">D27(RP/MF2)</text>
<text x="295.8" y="196.5">DFR0457</text>
<text x="346.2" y="194.3">VF=3.3V</text>
<text x="346.2" y="196.8">IMAX=1A</text>
<text x="366.5" y="194.3">VF=3.3V</text>
<text x="366.5" y="196.8">IMAX=1A</text>
<text x="47" y="203.9">V(RP/UV)</text>
<text x="290.2" y="201.9" transform="rotate(-90 290.2 201.9)">G(MF2.G)</text>
<text x="332.2" y="201.9" transform="rotate(-90 332.2 201.9)">G(MF2.GND)</text>
<text x="343" y="203.9">L(I1/I2)</text>
<text x="346.2" y="199.4">RS=0.01</text>
<text x="363.3" y="203.9">L(I3/I4)</text>
<text x="366.5" y="199.4">RS=0.01</text>
<text x="47" y="209">G(RP/UV)</text>
<text x="71.3" y="204.1">1</text>
<text x="71.3" y="206.7">2</text>
<text x="71.3" y="209.2">3</text>
<text x="238.8" y="207.8">GND</text>
<text x="238.8" y="205.2">D26(RP/AM)</text>
<text x="14.4" y="215.4">SDA(RP/IR.WL.UV)</text>
<text x="14.6" y="212.8">SCL(RP/IR.WL.UV)</text>
<text x="47" y="211.5">SCL(RP/UV)</text>
<text x="47" y="214">SDA(RP/UV)</text>
<text x="71.3" y="211.7">4</text>
<text x="71.3" y="214.3">5</text>
<text x="346.2" y="213.3">IR</text>
<text x="346.2" y="215.9">VF=3.3V</text>
<text x="366.5" y="213.3">IR</text>
<text x="366.5" y="215.9">VF=3.3V</text>
<text x="71.3" y="216.8">6</text>
<text x="346.2" y="218.4">IMAX=1A</text>
<text x="346.2" y="221">RS=0.01</text>
<text x="366.5" y="218.4">IMAX=1A</text>
<text x="366.5" y="221">RS=0.01</text>
<text x="74.8" y="224.4">ADAF-4831</text>
<text x="336" y="222.3" transform="rotate(-90 336 222.3)">G(I2.4/MF2)</text>
<text x="351.8" y="225.5">G(I4/I2)</text>
<text x="291.9" y="235.3">DESIGN TITLE:</text>
<text x="353.9" y="234.5">DATE:</text>
<text x="161.1" y="245.9">USB3</text>
<text x="168.8" y="245.9">USB4</text>
<text x="292.2" y="245.7">BY:</text>
<text x="297.7" y="245.7">SISE</text>
<text x="335.4" y="245.7">REV:</text>
<text x="354.1" y="245.7">TIME:</text>
<text x="361.7" y="245.7">1:37:05 PM</text>
</g>
<g font-size="2.1">
<text x="77.6" y="85.7" transform="rotate(-180 77.6 85.7)">H</text>
<text x="81.1" y="85.7" transform="rotate(-180 81.1 85.7)">L</text>
</g>
<g font-size="1.9">
<text x="71.2" y="88.2">VCC</text>
<text x="71.2" y="90.8">GND</text>
<text x="71.2" y="93.4">SCL</text>
<text x="71.2" y="95.9">SDA</text>
<text x="71.2" y="98.4">INT</text>
<text x="83.5" y="146.8" transform="rotate(90 83.5 146.8)">BH1750FVI</text>
<text x="185.2" y="181.7" transform="rotate(90 185.2 181.7)">© Raspberry Pi 2018</text>
<text x="187.7" y="181.7" transform="rotate(90 187.7 181.7)">Raspberry Pi 4 Model B</text>
<text x="88.4" y="207.1" transform="rotate(90 88.4 207.1)">LTR390</text>
<text x="195.4" y="224.8" transform="rotate(90 195.4 224.8)">ETHERNET</text>
<text x="141.3" y="228" transform="rotate(90 141.3 228)">UBS2</text>
<text x="159.1" y="228" transform="rotate(90 159.1 228)">UBS3</text>
</g>
<g font-size="1.7">
<text x="76.3" y="207.5">3Vo</text>
<text x="76.3" y="205">VIN</text>
<text x="76.3" y="210.1">GND</text>
<text x="76.3" y="212.6">SCL</text>
<text x="76.3" y="215.1">SDA</text>
<text x="76.3" y="217.7">INT</text>
</g>
<g font-size="1.6">
<text x="165.9" y="159.8">DISPLAY</text>
<text x="142.3" y="171.3">POWER IN</text>
<text x="142.3" y="174.5">HDMI 0</text>
<text x="142.3" y="187.2">HDMI 1</text>
<text x="149.3" y="194.1">CAMERA</text>
</g>
<text font-size="1.5" x="235.4" y="43.6">AX-12A</text>
<g font-size="1.4">
<text x="311.6" y="46.7" transform="rotate(-90 311.6 46.7)">VIN</text>
<text x="311.6" y="43.3" transform="rotate(-90 311.6 43.3)">GND VOUT</text>
<text x="211.6" y="70.2">Survey3</text>
<text x="211.6" y="100.7">Survey3</text>
<text x="311.6" y="117" transform="rotate(-90 311.6 117)">GND VOUT</text>
<text x="311.6" y="120.4" transform="rotate(-90 311.6 120.4)">VIN</text>
<text x="311.6" y="191.5" transform="rotate(-90 311.6 191.5)">VIN</text>
<text x="311.6" y="188.1" transform="rotate(-90 311.6 188.1)">GND VOUT</text>
<text x="86.6" y="207.1" transform="rotate(90 86.6 207.1)">ALS+UV Sensor</text>
</g>
<g font-size="1.2">
<text x="229.5" y="36">G</text>
<text x="244.8" y="36">G</text>
<text x="229.6" y="38.5">V</text>
<text x="229.6" y="41">D</text>
<text x="244.8" y="38.5">V</text>
<text x="244.8" y="41">D</text>
<text x="298.8" y="39" transform="rotate(90 298.8 39)">G</text>
<text x="298.8" y="41.6" transform="rotate(90 298.8 41.6)">V</text>
<text x="298.8" y="44.2" transform="rotate(90 298.8 44.2)">D</text>
<text x="298.8" y="112.7" transform="rotate(90 298.8 112.7)">G</text>
<text x="298.8" y="115.3" transform="rotate(90 298.8 115.3)">V</text>
<text x="298.8" y="117.8" transform="rotate(90 298.8 117.8)">D</text>
<text x="75.3" y="146.1" transform="rotate(90 75.3 146.1)">5. ADDR</text>
<text x="76.6" y="146.1" transform="rotate(90 76.6 146.1)">4. GND</text>
<text x="77.8" y="146.1" transform="rotate(90 77.8 146.1)">3. DAT</text>
<text x="79.1" y="146.1" transform="rotate(90 79.1 146.1)">2. SCL</text>
<text x="80.3" y="146.1" transform="rotate(90 80.3 146.1)">1. VCC</text>
<text x="191.3" y="160.4">01</text>
<text x="195.1" y="160.4">02</text>
<text x="191.3" y="163">03</text>
<text x="191.3" y="165.5">05</text>
<text x="195.1" y="163">04</text>
<text x="195.1" y="165.5">06</text>
<text x="191.3" y="168">07</text>
<text x="191.3" y="170.6">09</text>
<text x="191.3" y="173.1">11</text>
<text x="195.1" y="168">08</text>
<text x="195.1" y="170.6">10</text>
<text x="195.1" y="173.1">12</text>
<text x="191.3" y="175.7">13</text>
<text x="191.3" y="178.2">15</text>
<text x="195.1" y="175.7">14</text>
<text x="195.1" y="178.2">16</text>
<text x="191.3" y="180.7">17</text>
<text x="191.3" y="183.3">19</text>
<text x="191.3" y="185.8">21</text>
<text x="195.1" y="180.7">18</text>
<text x="195.1" y="183.3">20</text>
<text x="195.1" y="185.8">22</text>
<text x="298.8" y="183.8" transform="rotate(90 298.8 183.8)">G</text>
<text x="191.3" y="188.4">23</text>
<text x="191.3" y="190.9">25</text>
<text x="195.1" y="188.4">24</text>
<text x="195.1" y="190.9">26</text>
<text x="298.8" y="186.4" transform="rotate(90 298.8 186.4)">V</text>
<text x="298.8" y="188.9" transform="rotate(90 298.8 188.9)">D</text>
<text x="191.3" y="193.4">27</text>
<text x="191.3" y="196">29</text>
<text x="195.1" y="193.4">28</text>
<text x="195.1" y="196">30</text>
<text x="191.3" y="198.5">31</text>
<text x="191.3" y="201.1">33</text>
<text x="191.3" y="203.6">35</text>
<text x="195.1" y="198.5">32</text>
<text x="195.1" y="201.1">34</text>
<text x="195.1" y="203.6">36</text>
<text x="191.3" y="206.1">37</text>
<text x="191.3" y="208.7">39</text>
<text x="195.1" y="206.1">38</text>
<text x="195.1" y="208.7">40</text>
</g>
<g font-size="1">
<text x="306.8" y="35.6" transform="rotate(-180 306.8 35.6)">MOSFET Power</text>
<text x="306.8" y="34.9" transform="rotate(-180 306.8 34.9)">Controller(V1.0)</text>
<text x="306.8" y="109.3" transform="rotate(-180 306.8 109.3)">MOSFET Power</text>
<text x="306.8" y="108.5" transform="rotate(-180 306.8 108.5)">Controller(V1.0)</text>
<text x="306.8" y="179.6" transform="rotate(-180 306.8 179.6)">Controller(V1.0)</text>
<text x="306.8" y="180.4" transform="rotate(-180 306.8 180.4)">MOSFET Power</text>
</g>
<g font-size=".9">
<text x="235.1" y="41.6">DYNAMIXEL</text>
<text x="306.8" y="36.8" transform="rotate(-180 306.8 36.8)">Gravity</text>
<text x="306.8" y="110.5" transform="rotate(-180 306.8 110.5)">Gravity</text>
<text x="306.8" y="181.6" transform="rotate(-180 306.8 181.6)">Gravity</text>
</g>
<g font-size=".8">
<text x="235.2" y="45.4">www.robotis.com</text>
<text x="297.3" y="45.8" transform="rotate(90 297.3 45.8)">D</text>
<text x="297.3" y="119.5" transform="rotate(90 297.3 119.5)">D</text>
<text x="297.3" y="190.6" transform="rotate(90 297.3 190.6)">D</text>
</g>
</svg>
